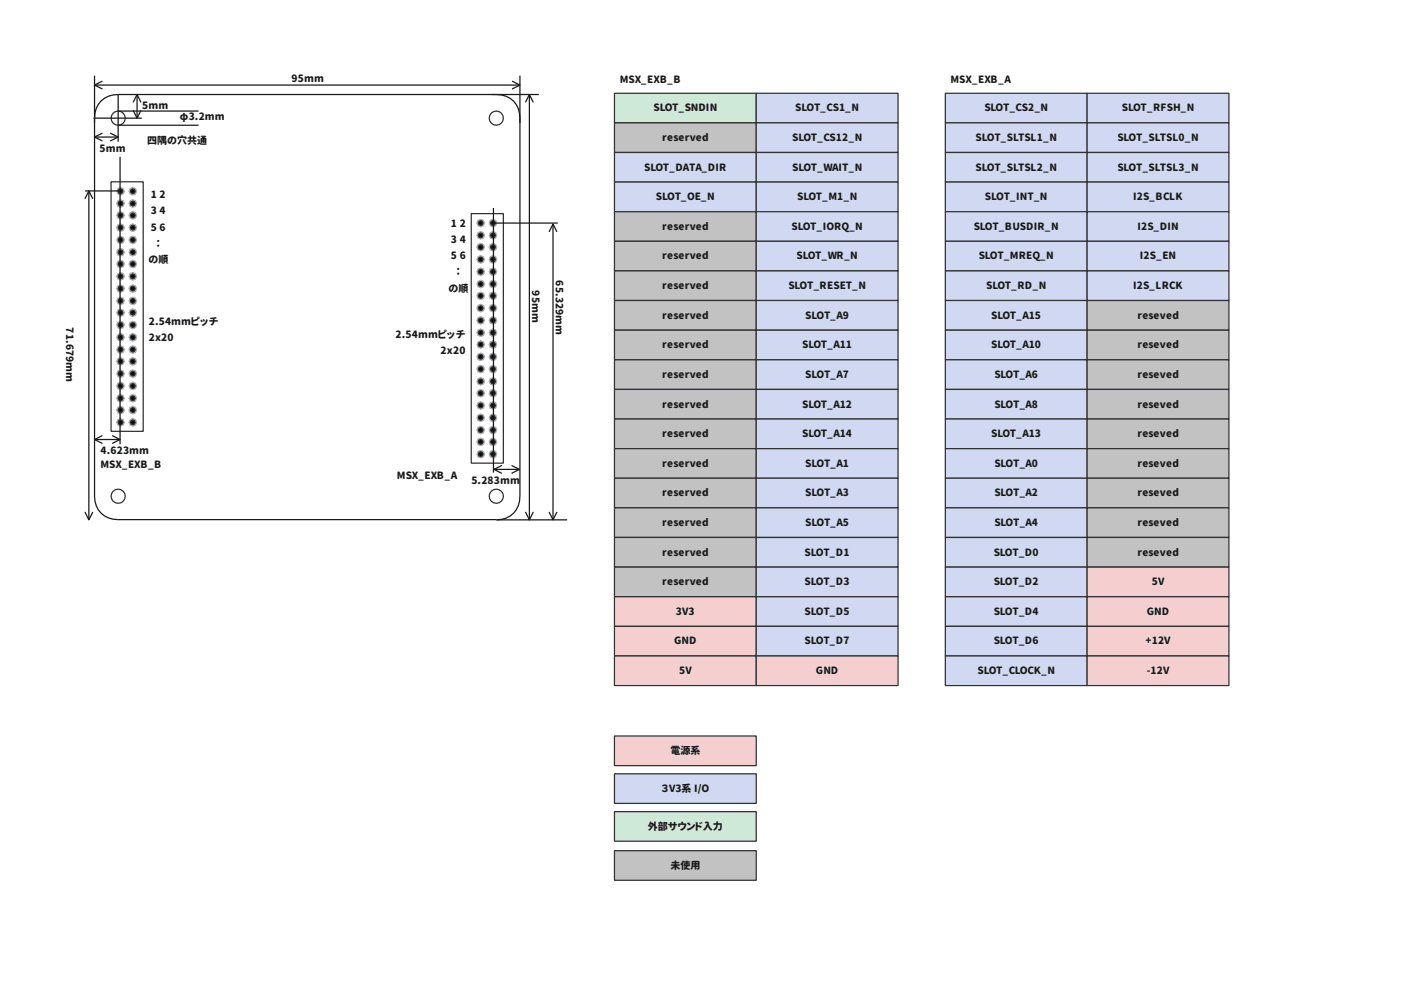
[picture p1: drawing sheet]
<svg xmlns="http://www.w3.org/2000/svg" width="297mm" height="210mm" viewBox="0 0 297 210" stroke-linecap="round" stroke-linejoin="round" font-family="sans-serif">
<g fill="none" stroke="#191919" stroke-width=".26">
<path d="M20 16v89a4.7 4.7 0 0 0 5 4.9h80M20 18h90M21.6 17.2l-1.6 .8 1.6 .8M25 20a4.7 4.7 0 0 0-5 5M105.1 20a4.7 4.7 0 0 1 4.9 5M108.4 17.2l1.6 .8-1.6 .8M110 16v89a4.7 4.7 0 0 1-5 5M19.8 25h10.2M20 29h5M21.6 28.2l-1.6 .8 1.6 .8M23.4 28.2l1.6 .8-1.6 .8M25 23.5h17"/>
<path d="M25 26.5h17M28.2 21.6l.8-1.6 .8 1.6M28.2 23.4l.8 1.6 .8-1.6M29 20v5M111.2 21.6l.8-1.6 .8 1.6M112 20v90M114 20h-89v10M105 110h15M111.2 108.4l.8 1.6 .8-1.6"/>
</g>
<g fill="none" stroke="#323232" stroke-width=".26">
<circle cx="25" cy="25" r="1.5"/>
<circle cx="105" cy="25" r="1.5"/>
<circle cx="25" cy="105" r="1.5"/>
<circle cx="105" cy="105" r="1.5"/>
</g>
<circle cx="25.5" cy="40.5" r=".8" fill="#afafaf"/>
<circle cx="25.5" cy="40.5" r=".8" fill="none" stroke="#afafaf" stroke-width=".26"/>
<circle cx="25.5" cy="40.5" r=".5" fill="#000"/>
<circle cx="25.5" cy="40.5" r=".5" fill="none" stroke="#323232" stroke-width=".26"/>
<circle cx="28.1" cy="40.5" r=".8" fill="#afafaf"/>
<circle cx="28.1" cy="40.5" r=".8" fill="none" stroke="#afafaf" stroke-width=".26"/>
<circle cx="28.1" cy="40.5" r=".5" fill="#000"/>
<circle cx="28.1" cy="40.5" r=".5" fill="none" stroke="#323232" stroke-width=".26"/>
<circle cx="25.5" cy="43.1" r=".8" fill="#afafaf"/>
<circle cx="25.5" cy="43.1" r=".8" fill="none" stroke="#afafaf" stroke-width=".26"/>
<circle cx="25.5" cy="43.1" r=".5" fill="#000"/>
<circle cx="25.5" cy="43.1" r=".5" fill="none" stroke="#323232" stroke-width=".26"/>
<circle cx="28.1" cy="43.1" r=".8" fill="#afafaf"/>
<circle cx="28.1" cy="43.1" r=".8" fill="none" stroke="#afafaf" stroke-width=".26"/>
<circle cx="28.1" cy="43.1" r=".5" fill="#000"/>
<circle cx="28.1" cy="43.1" r=".5" fill="none" stroke="#323232" stroke-width=".26"/>
<circle cx="25.5" cy="45.6" r=".8" fill="#afafaf"/>
<circle cx="25.5" cy="45.6" r=".8" fill="none" stroke="#afafaf" stroke-width=".26"/>
<circle cx="25.5" cy="45.6" r=".5" fill="#000"/>
<circle cx="25.5" cy="45.6" r=".5" fill="none" stroke="#323232" stroke-width=".26"/>
<circle cx="28.1" cy="45.6" r=".8" fill="#afafaf"/>
<circle cx="28.1" cy="45.6" r=".8" fill="none" stroke="#afafaf" stroke-width=".26"/>
<circle cx="28.1" cy="45.6" r=".5" fill="#000"/>
<circle cx="28.1" cy="45.6" r=".5" fill="none" stroke="#323232" stroke-width=".26"/>
<circle cx="25.5" cy="48.2" r=".8" fill="#afafaf"/>
<circle cx="25.5" cy="48.2" r=".8" fill="none" stroke="#afafaf" stroke-width=".26"/>
<circle cx="25.5" cy="48.2" r=".5" fill="#000"/>
<circle cx="25.5" cy="48.2" r=".5" fill="none" stroke="#323232" stroke-width=".26"/>
<circle cx="28.1" cy="48.2" r=".8" fill="#afafaf"/>
<circle cx="28.1" cy="48.2" r=".8" fill="none" stroke="#afafaf" stroke-width=".26"/>
<circle cx="28.1" cy="48.2" r=".5" fill="#000"/>
<circle cx="28.1" cy="48.2" r=".5" fill="none" stroke="#323232" stroke-width=".26"/>
<circle cx="25.5" cy="50.8" r=".8" fill="#afafaf"/>
<circle cx="25.5" cy="50.8" r=".8" fill="none" stroke="#afafaf" stroke-width=".26"/>
<circle cx="25.5" cy="50.8" r=".5" fill="#000"/>
<circle cx="25.5" cy="50.8" r=".5" fill="none" stroke="#323232" stroke-width=".26"/>
<circle cx="28.1" cy="50.8" r=".8" fill="#afafaf"/>
<circle cx="28.1" cy="50.8" r=".8" fill="none" stroke="#afafaf" stroke-width=".26"/>
<circle cx="28.1" cy="50.8" r=".5" fill="#000"/>
<circle cx="28.1" cy="50.8" r=".5" fill="none" stroke="#323232" stroke-width=".26"/>
<circle cx="25.5" cy="53.4" r=".8" fill="#afafaf"/>
<circle cx="25.5" cy="53.4" r=".8" fill="none" stroke="#afafaf" stroke-width=".26"/>
<circle cx="25.5" cy="53.4" r=".5" fill="#000"/>
<circle cx="25.5" cy="53.4" r=".5" fill="none" stroke="#323232" stroke-width=".26"/>
<circle cx="28.1" cy="53.4" r=".8" fill="#afafaf"/>
<circle cx="28.1" cy="53.4" r=".8" fill="none" stroke="#afafaf" stroke-width=".26"/>
<circle cx="28.1" cy="53.4" r=".5" fill="#000"/>
<circle cx="28.1" cy="53.4" r=".5" fill="none" stroke="#323232" stroke-width=".26"/>
<circle cx="25.5" cy="55.9" r=".8" fill="#afafaf"/>
<circle cx="25.5" cy="55.9" r=".8" fill="none" stroke="#afafaf" stroke-width=".26"/>
<circle cx="25.5" cy="55.9" r=".5" fill="#000"/>
<circle cx="25.5" cy="55.9" r=".5" fill="none" stroke="#323232" stroke-width=".26"/>
<circle cx="28.1" cy="55.9" r=".8" fill="#afafaf"/>
<circle cx="28.1" cy="55.9" r=".8" fill="none" stroke="#afafaf" stroke-width=".26"/>
<circle cx="28.1" cy="55.9" r=".5" fill="#000"/>
<circle cx="28.1" cy="55.9" r=".5" fill="none" stroke="#323232" stroke-width=".26"/>
<circle cx="25.5" cy="58.5" r=".8" fill="#afafaf"/>
<circle cx="25.5" cy="58.5" r=".8" fill="none" stroke="#afafaf" stroke-width=".26"/>
<circle cx="25.5" cy="58.5" r=".5" fill="#000"/>
<circle cx="25.5" cy="58.5" r=".5" fill="none" stroke="#323232" stroke-width=".26"/>
<circle cx="28.1" cy="58.5" r=".8" fill="#afafaf"/>
<circle cx="28.1" cy="58.5" r=".8" fill="none" stroke="#afafaf" stroke-width=".26"/>
<circle cx="28.1" cy="58.5" r=".5" fill="#000"/>
<circle cx="28.1" cy="58.5" r=".5" fill="none" stroke="#323232" stroke-width=".26"/>
<circle cx="25.5" cy="61.1" r=".8" fill="#afafaf"/>
<circle cx="25.5" cy="61.1" r=".8" fill="none" stroke="#afafaf" stroke-width=".26"/>
<circle cx="25.5" cy="61.1" r=".5" fill="#000"/>
<circle cx="25.5" cy="61.1" r=".5" fill="none" stroke="#323232" stroke-width=".26"/>
<circle cx="28.1" cy="61.1" r=".8" fill="#afafaf"/>
<circle cx="28.1" cy="61.1" r=".8" fill="none" stroke="#afafaf" stroke-width=".26"/>
<circle cx="28.1" cy="61.1" r=".5" fill="#000"/>
<circle cx="28.1" cy="61.1" r=".5" fill="none" stroke="#323232" stroke-width=".26"/>
<circle cx="25.5" cy="63.7" r=".8" fill="#afafaf"/>
<circle cx="25.5" cy="63.7" r=".8" fill="none" stroke="#afafaf" stroke-width=".26"/>
<circle cx="25.5" cy="63.7" r=".5" fill="#000"/>
<circle cx="25.5" cy="63.7" r=".5" fill="none" stroke="#323232" stroke-width=".26"/>
<circle cx="28.1" cy="63.7" r=".8" fill="#afafaf"/>
<circle cx="28.1" cy="63.7" r=".8" fill="none" stroke="#afafaf" stroke-width=".26"/>
<circle cx="28.1" cy="63.7" r=".5" fill="#000"/>
<circle cx="28.1" cy="63.7" r=".5" fill="none" stroke="#323232" stroke-width=".26"/>
<circle cx="25.5" cy="66.2" r=".8" fill="#afafaf"/>
<circle cx="25.5" cy="66.2" r=".8" fill="none" stroke="#afafaf" stroke-width=".26"/>
<circle cx="25.5" cy="66.2" r=".5" fill="#000"/>
<circle cx="25.5" cy="66.2" r=".5" fill="none" stroke="#323232" stroke-width=".26"/>
<circle cx="28.1" cy="66.2" r=".8" fill="#afafaf"/>
<circle cx="28.1" cy="66.2" r=".8" fill="none" stroke="#afafaf" stroke-width=".26"/>
<circle cx="28.1" cy="66.2" r=".5" fill="#000"/>
<circle cx="28.1" cy="66.2" r=".5" fill="none" stroke="#323232" stroke-width=".26"/>
<circle cx="25.5" cy="68.8" r=".8" fill="#afafaf"/>
<circle cx="25.5" cy="68.8" r=".8" fill="none" stroke="#afafaf" stroke-width=".26"/>
<circle cx="25.5" cy="68.8" r=".5" fill="#000"/>
<circle cx="25.5" cy="68.8" r=".5" fill="none" stroke="#323232" stroke-width=".26"/>
<circle cx="28.1" cy="68.8" r=".8" fill="#afafaf"/>
<circle cx="28.1" cy="68.8" r=".8" fill="none" stroke="#afafaf" stroke-width=".26"/>
<circle cx="28.1" cy="68.8" r=".5" fill="#000"/>
<circle cx="28.1" cy="68.8" r=".5" fill="none" stroke="#323232" stroke-width=".26"/>
<circle cx="25.5" cy="71.4" r=".8" fill="#afafaf"/>
<circle cx="25.5" cy="71.4" r=".8" fill="none" stroke="#afafaf" stroke-width=".26"/>
<circle cx="25.5" cy="71.4" r=".5" fill="#000"/>
<circle cx="25.5" cy="71.4" r=".5" fill="none" stroke="#323232" stroke-width=".26"/>
<circle cx="28.1" cy="71.4" r=".8" fill="#afafaf"/>
<circle cx="28.1" cy="71.4" r=".8" fill="none" stroke="#afafaf" stroke-width=".26"/>
<circle cx="28.1" cy="71.4" r=".5" fill="#000"/>
<circle cx="28.1" cy="71.4" r=".5" fill="none" stroke="#323232" stroke-width=".26"/>
<circle cx="25.5" cy="74" r=".8" fill="#afafaf"/>
<circle cx="25.5" cy="74" r=".8" fill="none" stroke="#afafaf" stroke-width=".26"/>
<circle cx="25.5" cy="74" r=".5" fill="#000"/>
<circle cx="25.5" cy="74" r=".5" fill="none" stroke="#323232" stroke-width=".26"/>
<circle cx="28.1" cy="74" r=".8" fill="#afafaf"/>
<circle cx="28.1" cy="74" r=".8" fill="none" stroke="#afafaf" stroke-width=".26"/>
<circle cx="28.1" cy="74" r=".5" fill="#000"/>
<circle cx="28.1" cy="74" r=".5" fill="none" stroke="#323232" stroke-width=".26"/>
<circle cx="25.5" cy="76.5" r=".8" fill="#afafaf"/>
<circle cx="25.5" cy="76.5" r=".8" fill="none" stroke="#afafaf" stroke-width=".26"/>
<circle cx="25.5" cy="76.5" r=".5" fill="#000"/>
<circle cx="25.5" cy="76.5" r=".5" fill="none" stroke="#323232" stroke-width=".26"/>
<circle cx="28.1" cy="76.5" r=".8" fill="#afafaf"/>
<circle cx="28.1" cy="76.5" r=".8" fill="none" stroke="#afafaf" stroke-width=".26"/>
<circle cx="28.1" cy="76.5" r=".5" fill="#000"/>
<circle cx="28.1" cy="76.5" r=".5" fill="none" stroke="#323232" stroke-width=".26"/>
<circle cx="25.5" cy="79.1" r=".8" fill="#afafaf"/>
<circle cx="25.5" cy="79.1" r=".8" fill="none" stroke="#afafaf" stroke-width=".26"/>
<circle cx="25.5" cy="79.1" r=".5" fill="#000"/>
<circle cx="25.5" cy="79.1" r=".5" fill="none" stroke="#323232" stroke-width=".26"/>
<circle cx="28.1" cy="79.1" r=".8" fill="#afafaf"/>
<circle cx="28.1" cy="79.1" r=".8" fill="none" stroke="#afafaf" stroke-width=".26"/>
<circle cx="28.1" cy="79.1" r=".5" fill="#000"/>
<circle cx="28.1" cy="79.1" r=".5" fill="none" stroke="#323232" stroke-width=".26"/>
<circle cx="25.5" cy="81.7" r=".8" fill="#afafaf"/>
<circle cx="25.5" cy="81.7" r=".8" fill="none" stroke="#afafaf" stroke-width=".26"/>
<circle cx="25.5" cy="81.7" r=".5" fill="#000"/>
<circle cx="25.5" cy="81.7" r=".5" fill="none" stroke="#323232" stroke-width=".26"/>
<circle cx="28.1" cy="81.7" r=".8" fill="#afafaf"/>
<circle cx="28.1" cy="81.7" r=".8" fill="none" stroke="#afafaf" stroke-width=".26"/>
<circle cx="28.1" cy="81.7" r=".5" fill="#000"/>
<circle cx="28.1" cy="81.7" r=".5" fill="none" stroke="#323232" stroke-width=".26"/>
<circle cx="25.5" cy="84.3" r=".8" fill="#afafaf"/>
<circle cx="25.5" cy="84.3" r=".8" fill="none" stroke="#afafaf" stroke-width=".26"/>
<circle cx="25.5" cy="84.3" r=".5" fill="#000"/>
<circle cx="25.5" cy="84.3" r=".5" fill="none" stroke="#323232" stroke-width=".26"/>
<circle cx="28.1" cy="84.3" r=".8" fill="#afafaf"/>
<circle cx="28.1" cy="84.3" r=".8" fill="none" stroke="#afafaf" stroke-width=".26"/>
<circle cx="28.1" cy="84.3" r=".5" fill="#000"/>
<circle cx="28.1" cy="84.3" r=".5" fill="none" stroke="#323232" stroke-width=".26"/>
<circle cx="25.5" cy="86.8" r=".8" fill="#afafaf"/>
<circle cx="25.5" cy="86.8" r=".8" fill="none" stroke="#afafaf" stroke-width=".26"/>
<circle cx="25.5" cy="86.8" r=".5" fill="#000"/>
<circle cx="25.5" cy="86.8" r=".5" fill="none" stroke="#323232" stroke-width=".26"/>
<circle cx="28.1" cy="86.8" r=".8" fill="#afafaf"/>
<circle cx="28.1" cy="86.8" r=".8" fill="none" stroke="#afafaf" stroke-width=".26"/>
<circle cx="28.1" cy="86.8" r=".5" fill="#000"/>
<circle cx="28.1" cy="86.8" r=".5" fill="none" stroke="#323232" stroke-width=".26"/>
<circle cx="25.5" cy="89.4" r=".8" fill="#afafaf"/>
<circle cx="25.5" cy="89.4" r=".8" fill="none" stroke="#afafaf" stroke-width=".26"/>
<circle cx="25.5" cy="89.4" r=".5" fill="#000"/>
<circle cx="25.5" cy="89.4" r=".5" fill="none" stroke="#323232" stroke-width=".26"/>
<circle cx="28.1" cy="89.4" r=".8" fill="#afafaf"/>
<circle cx="28.1" cy="89.4" r=".8" fill="none" stroke="#afafaf" stroke-width=".26"/>
<circle cx="28.1" cy="89.4" r=".5" fill="#000"/>
<g fill="none" stroke="#323232" stroke-width=".26">
<path d="M23.5 38.5h6.8v52.8h-6.8z"/>
<circle cx="28.1" cy="89.4" r=".5"/>
</g>
<circle cx="101.7" cy="47.2" r=".8" fill="#afafaf"/>
<circle cx="101.7" cy="47.2" r=".8" fill="none" stroke="#afafaf" stroke-width=".26"/>
<circle cx="101.7" cy="47.2" r=".5" fill="#000"/>
<circle cx="101.7" cy="47.2" r=".5" fill="none" stroke="#323232" stroke-width=".26"/>
<circle cx="104.3" cy="47.2" r=".8" fill="#afafaf"/>
<circle cx="104.3" cy="47.2" r=".8" fill="none" stroke="#afafaf" stroke-width=".26"/>
<circle cx="104.3" cy="47.2" r=".5" fill="#000"/>
<circle cx="104.3" cy="47.2" r=".5" fill="none" stroke="#323232" stroke-width=".26"/>
<circle cx="101.7" cy="49.8" r=".8" fill="#afafaf"/>
<circle cx="101.7" cy="49.8" r=".8" fill="none" stroke="#afafaf" stroke-width=".26"/>
<circle cx="101.7" cy="49.8" r=".5" fill="#000"/>
<circle cx="101.7" cy="49.8" r=".5" fill="none" stroke="#323232" stroke-width=".26"/>
<circle cx="104.3" cy="49.8" r=".8" fill="#afafaf"/>
<circle cx="104.3" cy="49.8" r=".8" fill="none" stroke="#afafaf" stroke-width=".26"/>
<circle cx="104.3" cy="49.8" r=".5" fill="#000"/>
<circle cx="104.3" cy="49.8" r=".5" fill="none" stroke="#323232" stroke-width=".26"/>
<circle cx="101.7" cy="52.3" r=".8" fill="#afafaf"/>
<circle cx="101.7" cy="52.3" r=".8" fill="none" stroke="#afafaf" stroke-width=".26"/>
<circle cx="101.7" cy="52.3" r=".5" fill="#000"/>
<circle cx="101.7" cy="52.3" r=".5" fill="none" stroke="#323232" stroke-width=".26"/>
<circle cx="104.3" cy="52.3" r=".8" fill="#afafaf"/>
<circle cx="104.3" cy="52.3" r=".8" fill="none" stroke="#afafaf" stroke-width=".26"/>
<circle cx="104.3" cy="52.3" r=".5" fill="#000"/>
<circle cx="104.3" cy="52.3" r=".5" fill="none" stroke="#323232" stroke-width=".26"/>
<circle cx="101.7" cy="54.9" r=".8" fill="#afafaf"/>
<circle cx="101.7" cy="54.9" r=".8" fill="none" stroke="#afafaf" stroke-width=".26"/>
<circle cx="101.7" cy="54.9" r=".5" fill="#000"/>
<circle cx="101.7" cy="54.9" r=".5" fill="none" stroke="#323232" stroke-width=".26"/>
<circle cx="104.3" cy="54.9" r=".8" fill="#afafaf"/>
<circle cx="104.3" cy="54.9" r=".8" fill="none" stroke="#afafaf" stroke-width=".26"/>
<circle cx="104.3" cy="54.9" r=".5" fill="#000"/>
<circle cx="104.3" cy="54.9" r=".5" fill="none" stroke="#323232" stroke-width=".26"/>
<circle cx="101.7" cy="57.5" r=".8" fill="#afafaf"/>
<circle cx="101.7" cy="57.5" r=".8" fill="none" stroke="#afafaf" stroke-width=".26"/>
<circle cx="101.7" cy="57.5" r=".5" fill="#000"/>
<circle cx="101.7" cy="57.5" r=".5" fill="none" stroke="#323232" stroke-width=".26"/>
<circle cx="104.3" cy="57.5" r=".8" fill="#afafaf"/>
<circle cx="104.3" cy="57.5" r=".8" fill="none" stroke="#afafaf" stroke-width=".26"/>
<circle cx="104.3" cy="57.5" r=".5" fill="#000"/>
<circle cx="104.3" cy="57.5" r=".5" fill="none" stroke="#323232" stroke-width=".26"/>
<circle cx="101.7" cy="60.1" r=".8" fill="#afafaf"/>
<circle cx="101.7" cy="60.1" r=".8" fill="none" stroke="#afafaf" stroke-width=".26"/>
<circle cx="101.7" cy="60.1" r=".5" fill="#000"/>
<circle cx="101.7" cy="60.1" r=".5" fill="none" stroke="#323232" stroke-width=".26"/>
<circle cx="104.3" cy="60.1" r=".8" fill="#afafaf"/>
<circle cx="104.3" cy="60.1" r=".8" fill="none" stroke="#afafaf" stroke-width=".26"/>
<circle cx="104.3" cy="60.1" r=".5" fill="#000"/>
<circle cx="104.3" cy="60.1" r=".5" fill="none" stroke="#323232" stroke-width=".26"/>
<circle cx="101.7" cy="62.6" r=".8" fill="#afafaf"/>
<circle cx="101.7" cy="62.6" r=".8" fill="none" stroke="#afafaf" stroke-width=".26"/>
<circle cx="101.7" cy="62.6" r=".5" fill="#000"/>
<circle cx="101.7" cy="62.6" r=".5" fill="none" stroke="#323232" stroke-width=".26"/>
<circle cx="104.3" cy="62.6" r=".8" fill="#afafaf"/>
<circle cx="104.3" cy="62.6" r=".8" fill="none" stroke="#afafaf" stroke-width=".26"/>
<circle cx="104.3" cy="62.6" r=".5" fill="#000"/>
<circle cx="104.3" cy="62.6" r=".5" fill="none" stroke="#323232" stroke-width=".26"/>
<circle cx="101.7" cy="65.2" r=".8" fill="#afafaf"/>
<circle cx="101.7" cy="65.2" r=".8" fill="none" stroke="#afafaf" stroke-width=".26"/>
<circle cx="101.7" cy="65.2" r=".5" fill="#000"/>
<circle cx="101.7" cy="65.2" r=".5" fill="none" stroke="#323232" stroke-width=".26"/>
<circle cx="104.3" cy="65.2" r=".8" fill="#afafaf"/>
<circle cx="104.3" cy="65.2" r=".8" fill="none" stroke="#afafaf" stroke-width=".26"/>
<circle cx="104.3" cy="65.2" r=".5" fill="#000"/>
<circle cx="104.3" cy="65.2" r=".5" fill="none" stroke="#323232" stroke-width=".26"/>
<circle cx="101.7" cy="67.8" r=".8" fill="#afafaf"/>
<circle cx="101.7" cy="67.8" r=".8" fill="none" stroke="#afafaf" stroke-width=".26"/>
<circle cx="101.7" cy="67.8" r=".5" fill="#000"/>
<circle cx="101.7" cy="67.8" r=".5" fill="none" stroke="#323232" stroke-width=".26"/>
<circle cx="104.3" cy="67.8" r=".8" fill="#afafaf"/>
<circle cx="104.3" cy="67.8" r=".8" fill="none" stroke="#afafaf" stroke-width=".26"/>
<circle cx="104.3" cy="67.8" r=".5" fill="#000"/>
<circle cx="104.3" cy="67.8" r=".5" fill="none" stroke="#323232" stroke-width=".26"/>
<circle cx="101.7" cy="70.4" r=".8" fill="#afafaf"/>
<circle cx="101.7" cy="70.4" r=".8" fill="none" stroke="#afafaf" stroke-width=".26"/>
<circle cx="101.7" cy="70.4" r=".5" fill="#000"/>
<circle cx="101.7" cy="70.4" r=".5" fill="none" stroke="#323232" stroke-width=".26"/>
<circle cx="104.3" cy="70.4" r=".8" fill="#afafaf"/>
<circle cx="104.3" cy="70.4" r=".8" fill="none" stroke="#afafaf" stroke-width=".26"/>
<circle cx="104.3" cy="70.4" r=".5" fill="#000"/>
<circle cx="104.3" cy="70.4" r=".5" fill="none" stroke="#323232" stroke-width=".26"/>
<circle cx="101.7" cy="72.9" r=".8" fill="#afafaf"/>
<circle cx="101.7" cy="72.9" r=".8" fill="none" stroke="#afafaf" stroke-width=".26"/>
<circle cx="101.7" cy="72.9" r=".5" fill="#000"/>
<circle cx="101.7" cy="72.9" r=".5" fill="none" stroke="#323232" stroke-width=".26"/>
<circle cx="104.3" cy="72.9" r=".8" fill="#afafaf"/>
<circle cx="104.3" cy="72.9" r=".8" fill="none" stroke="#afafaf" stroke-width=".26"/>
<circle cx="104.3" cy="72.9" r=".5" fill="#000"/>
<circle cx="104.3" cy="72.9" r=".5" fill="none" stroke="#323232" stroke-width=".26"/>
<circle cx="101.7" cy="75.5" r=".8" fill="#afafaf"/>
<circle cx="101.7" cy="75.5" r=".8" fill="none" stroke="#afafaf" stroke-width=".26"/>
<circle cx="101.7" cy="75.5" r=".5" fill="#000"/>
<circle cx="101.7" cy="75.5" r=".5" fill="none" stroke="#323232" stroke-width=".26"/>
<circle cx="104.3" cy="75.5" r=".8" fill="#afafaf"/>
<circle cx="104.3" cy="75.5" r=".8" fill="none" stroke="#afafaf" stroke-width=".26"/>
<circle cx="104.3" cy="75.5" r=".5" fill="#000"/>
<circle cx="104.3" cy="75.5" r=".5" fill="none" stroke="#323232" stroke-width=".26"/>
<circle cx="101.7" cy="78.1" r=".8" fill="#afafaf"/>
<circle cx="101.7" cy="78.1" r=".8" fill="none" stroke="#afafaf" stroke-width=".26"/>
<circle cx="101.7" cy="78.1" r=".5" fill="#000"/>
<circle cx="101.7" cy="78.1" r=".5" fill="none" stroke="#323232" stroke-width=".26"/>
<circle cx="104.3" cy="78.1" r=".8" fill="#afafaf"/>
<circle cx="104.3" cy="78.1" r=".8" fill="none" stroke="#afafaf" stroke-width=".26"/>
<circle cx="104.3" cy="78.1" r=".5" fill="#000"/>
<circle cx="104.3" cy="78.1" r=".5" fill="none" stroke="#323232" stroke-width=".26"/>
<circle cx="101.7" cy="80.7" r=".8" fill="#afafaf"/>
<circle cx="101.7" cy="80.7" r=".8" fill="none" stroke="#afafaf" stroke-width=".26"/>
<circle cx="101.7" cy="80.7" r=".5" fill="#000"/>
<circle cx="101.7" cy="80.7" r=".5" fill="none" stroke="#323232" stroke-width=".26"/>
<circle cx="104.3" cy="80.7" r=".8" fill="#afafaf"/>
<circle cx="104.3" cy="80.7" r=".8" fill="none" stroke="#afafaf" stroke-width=".26"/>
<circle cx="104.3" cy="80.7" r=".5" fill="#000"/>
<circle cx="104.3" cy="80.7" r=".5" fill="none" stroke="#323232" stroke-width=".26"/>
<circle cx="101.7" cy="83.2" r=".8" fill="#afafaf"/>
<circle cx="101.7" cy="83.2" r=".8" fill="none" stroke="#afafaf" stroke-width=".26"/>
<circle cx="101.7" cy="83.2" r=".5" fill="#000"/>
<circle cx="101.7" cy="83.2" r=".5" fill="none" stroke="#323232" stroke-width=".26"/>
<circle cx="104.3" cy="83.2" r=".8" fill="#afafaf"/>
<circle cx="104.3" cy="83.2" r=".8" fill="none" stroke="#afafaf" stroke-width=".26"/>
<circle cx="104.3" cy="83.2" r=".5" fill="#000"/>
<circle cx="104.3" cy="83.2" r=".5" fill="none" stroke="#323232" stroke-width=".26"/>
<circle cx="101.7" cy="85.8" r=".8" fill="#afafaf"/>
<circle cx="101.7" cy="85.8" r=".8" fill="none" stroke="#afafaf" stroke-width=".26"/>
<circle cx="101.7" cy="85.8" r=".5" fill="#000"/>
<circle cx="101.7" cy="85.8" r=".5" fill="none" stroke="#323232" stroke-width=".26"/>
<circle cx="104.3" cy="85.8" r=".8" fill="#afafaf"/>
<circle cx="104.3" cy="85.8" r=".8" fill="none" stroke="#afafaf" stroke-width=".26"/>
<circle cx="104.3" cy="85.8" r=".5" fill="#000"/>
<circle cx="104.3" cy="85.8" r=".5" fill="none" stroke="#323232" stroke-width=".26"/>
<circle cx="101.7" cy="88.4" r=".8" fill="#afafaf"/>
<circle cx="101.7" cy="88.4" r=".8" fill="none" stroke="#afafaf" stroke-width=".26"/>
<circle cx="101.7" cy="88.4" r=".5" fill="#000"/>
<circle cx="101.7" cy="88.4" r=".5" fill="none" stroke="#323232" stroke-width=".26"/>
<circle cx="104.3" cy="88.4" r=".8" fill="#afafaf"/>
<circle cx="104.3" cy="88.4" r=".8" fill="none" stroke="#afafaf" stroke-width=".26"/>
<circle cx="104.3" cy="88.4" r=".5" fill="#000"/>
<circle cx="104.3" cy="88.4" r=".5" fill="none" stroke="#323232" stroke-width=".26"/>
<circle cx="101.7" cy="91" r=".8" fill="#afafaf"/>
<circle cx="101.7" cy="91" r=".8" fill="none" stroke="#afafaf" stroke-width=".26"/>
<circle cx="101.7" cy="91" r=".5" fill="#000"/>
<circle cx="101.7" cy="91" r=".5" fill="none" stroke="#323232" stroke-width=".26"/>
<circle cx="104.3" cy="91" r=".8" fill="#afafaf"/>
<circle cx="104.3" cy="91" r=".8" fill="none" stroke="#afafaf" stroke-width=".26"/>
<circle cx="104.3" cy="91" r=".5" fill="#000"/>
<circle cx="104.3" cy="91" r=".5" fill="none" stroke="#323232" stroke-width=".26"/>
<circle cx="101.7" cy="93.5" r=".8" fill="#afafaf"/>
<circle cx="101.7" cy="93.5" r=".8" fill="none" stroke="#afafaf" stroke-width=".26"/>
<circle cx="101.7" cy="93.5" r=".5" fill="#000"/>
<circle cx="101.7" cy="93.5" r=".5" fill="none" stroke="#323232" stroke-width=".26"/>
<circle cx="104.3" cy="93.5" r=".8" fill="#afafaf"/>
<circle cx="104.3" cy="93.5" r=".8" fill="none" stroke="#afafaf" stroke-width=".26"/>
<circle cx="104.3" cy="93.5" r=".5" fill="#000"/>
<circle cx="104.3" cy="93.5" r=".5" fill="none" stroke="#323232" stroke-width=".26"/>
<circle cx="101.7" cy="96.1" r=".8" fill="#afafaf"/>
<circle cx="101.7" cy="96.1" r=".8" fill="none" stroke="#afafaf" stroke-width=".26"/>
<circle cx="101.7" cy="96.1" r=".5" fill="#000"/>
<circle cx="101.7" cy="96.1" r=".5" fill="none" stroke="#323232" stroke-width=".26"/>
<circle cx="104.3" cy="96.1" r=".8" fill="#afafaf"/>
<circle cx="104.3" cy="96.1" r=".8" fill="none" stroke="#afafaf" stroke-width=".26"/>
<circle cx="104.3" cy="96.1" r=".5" fill="#000"/>
<g fill="none" stroke="#323232" stroke-width=".26">
<path d="M99.7 45.2h6.8v52.8h-6.8z"/>
<circle cx="104.3" cy="96.1" r=".5"/>
</g>
<g fill="none" stroke="#191919" stroke-width=".26">
<path d="M25.4 33.2v60.8M18 40.4h7.4M18 42l.8-1.6 .8 1.6M18.8 40.4v69.6M104.2 47.2h13.8M104.4 44v56M116.2 49l.8-1.6 .8 1.6M117 47.4v62.6M20 93h5.4M21.6 92.2l-1.6 .8 1.6 .8M23.8 92.2l1.6 .8-1.6 .8M104.5 99.3h5.4"/>
<path d="M106.1 98.5l-1.6 .8 1.6 .8M108.3 98.5l1.6 .8-1.6 .8M18 108.4l.8 1.6 .8-1.6M116.2 108.4l.8 1.6 .8-1.6"/>
</g>
<path d="M130 19.7h30v6.3h-30z" fill="#cfe9d8"/>
<path d="M130 19.7h30v6.3h-30z" fill="none" stroke="#323232" stroke-width=".26"/>
<path d="M130 26h30v6.3h-30z" fill="#c2c2c2"/>
<path d="M130 26h30v6.3h-30z" fill="none" stroke="#323232" stroke-width=".26"/>
<path d="M130 32.3h30v6.2h-30z" fill="#d0d9f1"/>
<path d="M130 32.3h30v6.2h-30z" fill="none" stroke="#323232" stroke-width=".26"/>
<path d="M130 38.5h30v6.3h-30z" fill="#d0d9f1"/>
<path d="M130 38.5h30v6.3h-30z" fill="none" stroke="#323232" stroke-width=".26"/>
<path d="M130 44.8h30v6.3h-30z" fill="#c2c2c2"/>
<path d="M130 44.8h30v6.3h-30z" fill="none" stroke="#323232" stroke-width=".26"/>
<path d="M130 51.1h30v6.2h-30z" fill="#c2c2c2"/>
<path d="M130 51.1h30v6.2h-30z" fill="none" stroke="#323232" stroke-width=".26"/>
<path d="M130 57.3h30v6.3h-30z" fill="#c2c2c2"/>
<path d="M130 57.3h30v6.3h-30z" fill="none" stroke="#323232" stroke-width=".26"/>
<path d="M130 63.6h30v6.3h-30z" fill="#c2c2c2"/>
<path d="M130 63.6h30v6.3h-30z" fill="none" stroke="#323232" stroke-width=".26"/>
<path d="M130 69.9h30v6.2h-30z" fill="#c2c2c2"/>
<path d="M130 69.9h30v6.2h-30z" fill="none" stroke="#323232" stroke-width=".26"/>
<path d="M130 76.1h30v6.3h-30z" fill="#c2c2c2"/>
<path d="M130 76.1h30v6.3h-30z" fill="none" stroke="#323232" stroke-width=".26"/>
<path d="M130 82.4h30v6.3h-30z" fill="#c2c2c2"/>
<path d="M130 82.4h30v6.3h-30z" fill="none" stroke="#323232" stroke-width=".26"/>
<path d="M130 88.7h30v6.2h-30z" fill="#c2c2c2"/>
<path d="M130 88.7h30v6.2h-30z" fill="none" stroke="#323232" stroke-width=".26"/>
<path d="M130 94.9h30v6.3h-30z" fill="#c2c2c2"/>
<path d="M130 94.9h30v6.3h-30z" fill="none" stroke="#323232" stroke-width=".26"/>
<path d="M130 101.2h30v6.3h-30z" fill="#c2c2c2"/>
<path d="M130 101.2h30v6.3h-30z" fill="none" stroke="#323232" stroke-width=".26"/>
<path d="M130 107.5h30v6.2h-30z" fill="#c2c2c2"/>
<path d="M130 107.5h30v6.2h-30z" fill="none" stroke="#323232" stroke-width=".26"/>
<path d="M130 113.7h30v6.3h-30z" fill="#c2c2c2"/>
<path d="M130 113.7h30v6.3h-30z" fill="none" stroke="#323232" stroke-width=".26"/>
<path d="M130 120h30v6.3h-30z" fill="#c2c2c2"/>
<path d="M130 120h30v6.3h-30z" fill="none" stroke="#323232" stroke-width=".26"/>
<path d="M130 126.3h30v6.2h-30z" fill="#f5cfcf"/>
<path d="M130 126.3h30v6.2h-30z" fill="none" stroke="#323232" stroke-width=".26"/>
<path d="M130 132.5h30v6.3h-30z" fill="#f5cfcf"/>
<path d="M130 132.5h30v6.3h-30z" fill="none" stroke="#323232" stroke-width=".26"/>
<path d="M130 138.8h30v6.3h-30z" fill="#f5cfcf"/>
<path d="M130 138.8h30v6.3h-30z" fill="none" stroke="#323232" stroke-width=".26"/>
<path d="M160 19.7h30v6.3h-30z" fill="#d0d9f1"/>
<path d="M160 19.7h30v6.3h-30z" fill="none" stroke="#323232" stroke-width=".26"/>
<path d="M160 26h30v6.3h-30z" fill="#d0d9f1"/>
<path d="M160 26h30v6.3h-30z" fill="none" stroke="#323232" stroke-width=".26"/>
<path d="M160 32.3h30v6.2h-30z" fill="#d0d9f1"/>
<path d="M160 32.3h30v6.2h-30z" fill="none" stroke="#323232" stroke-width=".26"/>
<path d="M160 38.5h30v6.3h-30z" fill="#d0d9f1"/>
<path d="M160 38.5h30v6.3h-30z" fill="none" stroke="#323232" stroke-width=".26"/>
<path d="M160 44.8h30v6.3h-30z" fill="#d0d9f1"/>
<path d="M160 44.8h30v6.3h-30z" fill="none" stroke="#323232" stroke-width=".26"/>
<path d="M160 51.1h30v6.2h-30z" fill="#d0d9f1"/>
<path d="M160 51.1h30v6.2h-30z" fill="none" stroke="#323232" stroke-width=".26"/>
<path d="M160 57.3h30v6.3h-30z" fill="#d0d9f1"/>
<path d="M160 57.3h30v6.3h-30z" fill="none" stroke="#323232" stroke-width=".26"/>
<path d="M160 63.6h30v6.3h-30z" fill="#d0d9f1"/>
<path d="M160 63.6h30v6.3h-30z" fill="none" stroke="#323232" stroke-width=".26"/>
<path d="M160 69.9h30v6.2h-30z" fill="#d0d9f1"/>
<path d="M160 69.9h30v6.2h-30z" fill="none" stroke="#323232" stroke-width=".26"/>
<path d="M160 76.1h30v6.3h-30z" fill="#d0d9f1"/>
<path d="M160 76.1h30v6.3h-30z" fill="none" stroke="#323232" stroke-width=".26"/>
<path d="M160 82.4h30v6.3h-30z" fill="#d0d9f1"/>
<path d="M160 82.4h30v6.3h-30z" fill="none" stroke="#323232" stroke-width=".26"/>
<path d="M160 88.7h30v6.2h-30z" fill="#d0d9f1"/>
<path d="M160 88.7h30v6.2h-30z" fill="none" stroke="#323232" stroke-width=".26"/>
<path d="M160 94.9h30v6.3h-30z" fill="#d0d9f1"/>
<path d="M160 94.9h30v6.3h-30z" fill="none" stroke="#323232" stroke-width=".26"/>
<path d="M160 101.2h30v6.3h-30z" fill="#d0d9f1"/>
<path d="M160 101.2h30v6.3h-30z" fill="none" stroke="#323232" stroke-width=".26"/>
<path d="M160 107.5h30v6.2h-30z" fill="#d0d9f1"/>
<path d="M160 107.5h30v6.2h-30z" fill="none" stroke="#323232" stroke-width=".26"/>
<path d="M160 113.7h30v6.3h-30z" fill="#d0d9f1"/>
<path d="M160 113.7h30v6.3h-30z" fill="none" stroke="#323232" stroke-width=".26"/>
<path d="M160 120h30v6.3h-30z" fill="#d0d9f1"/>
<path d="M160 120h30v6.3h-30z" fill="none" stroke="#323232" stroke-width=".26"/>
<path d="M160 126.3h30v6.2h-30z" fill="#d0d9f1"/>
<path d="M160 126.3h30v6.2h-30z" fill="none" stroke="#323232" stroke-width=".26"/>
<path d="M160 132.5h30v6.3h-30z" fill="#d0d9f1"/>
<path d="M160 132.5h30v6.3h-30z" fill="none" stroke="#323232" stroke-width=".26"/>
<path d="M160 138.8h30v6.3h-30z" fill="#f5cfcf"/>
<path d="M160 138.8h30v6.3h-30z" fill="none" stroke="#323232" stroke-width=".26"/>
<path d="M200 19.7h30v6.3h-30z" fill="#d0d9f1"/>
<path d="M200 19.7h30v6.3h-30z" fill="none" stroke="#323232" stroke-width=".26"/>
<path d="M200 26h30v6.3h-30z" fill="#d0d9f1"/>
<path d="M200 26h30v6.3h-30z" fill="none" stroke="#323232" stroke-width=".26"/>
<path d="M200 32.3h30v6.2h-30z" fill="#d0d9f1"/>
<path d="M200 32.3h30v6.2h-30z" fill="none" stroke="#323232" stroke-width=".26"/>
<path d="M200 38.5h30v6.3h-30z" fill="#d0d9f1"/>
<path d="M200 38.5h30v6.3h-30z" fill="none" stroke="#323232" stroke-width=".26"/>
<path d="M200 44.8h30v6.3h-30z" fill="#d0d9f1"/>
<path d="M200 44.8h30v6.3h-30z" fill="none" stroke="#323232" stroke-width=".26"/>
<path d="M200 51.1h30v6.2h-30z" fill="#d0d9f1"/>
<path d="M200 51.1h30v6.2h-30z" fill="none" stroke="#323232" stroke-width=".26"/>
<path d="M200 57.3h30v6.3h-30z" fill="#d0d9f1"/>
<path d="M200 57.3h30v6.3h-30z" fill="none" stroke="#323232" stroke-width=".26"/>
<path d="M200 63.6h30v6.3h-30z" fill="#d0d9f1"/>
<path d="M200 63.6h30v6.3h-30z" fill="none" stroke="#323232" stroke-width=".26"/>
<path d="M200 69.9h30v6.2h-30z" fill="#d0d9f1"/>
<path d="M200 69.9h30v6.2h-30z" fill="none" stroke="#323232" stroke-width=".26"/>
<path d="M200 76.1h30v6.3h-30z" fill="#d0d9f1"/>
<path d="M200 76.1h30v6.3h-30z" fill="none" stroke="#323232" stroke-width=".26"/>
<path d="M200 82.4h30v6.3h-30z" fill="#d0d9f1"/>
<path d="M200 82.4h30v6.3h-30z" fill="none" stroke="#323232" stroke-width=".26"/>
<path d="M200 88.7h30v6.2h-30z" fill="#d0d9f1"/>
<path d="M200 88.7h30v6.2h-30z" fill="none" stroke="#323232" stroke-width=".26"/>
<path d="M200 94.9h30v6.3h-30z" fill="#d0d9f1"/>
<path d="M200 94.9h30v6.3h-30z" fill="none" stroke="#323232" stroke-width=".26"/>
<path d="M200 101.2h30v6.3h-30z" fill="#d0d9f1"/>
<path d="M200 101.2h30v6.3h-30z" fill="none" stroke="#323232" stroke-width=".26"/>
<path d="M200 107.5h30v6.2h-30z" fill="#d0d9f1"/>
<path d="M200 107.5h30v6.2h-30z" fill="none" stroke="#323232" stroke-width=".26"/>
<path d="M200 113.7h30v6.3h-30z" fill="#d0d9f1"/>
<path d="M200 113.7h30v6.3h-30z" fill="none" stroke="#323232" stroke-width=".26"/>
<path d="M200 120h30v6.3h-30z" fill="#d0d9f1"/>
<path d="M200 120h30v6.3h-30z" fill="none" stroke="#323232" stroke-width=".26"/>
<path d="M200 126.3h30v6.2h-30z" fill="#d0d9f1"/>
<path d="M200 126.3h30v6.2h-30z" fill="none" stroke="#323232" stroke-width=".26"/>
<path d="M200 132.5h30v6.3h-30z" fill="#d0d9f1"/>
<path d="M200 132.5h30v6.3h-30z" fill="none" stroke="#323232" stroke-width=".26"/>
<path d="M200 138.8h30v6.3h-30z" fill="#d0d9f1"/>
<path d="M200 138.8h30v6.3h-30z" fill="none" stroke="#323232" stroke-width=".26"/>
<path d="M230 19.7h30v6.3h-30z" fill="#d0d9f1"/>
<path d="M230 19.7h30v6.3h-30z" fill="none" stroke="#323232" stroke-width=".26"/>
<path d="M230 26h30v6.3h-30z" fill="#d0d9f1"/>
<path d="M230 26h30v6.3h-30z" fill="none" stroke="#323232" stroke-width=".26"/>
<path d="M230 32.3h30v6.2h-30z" fill="#d0d9f1"/>
<path d="M230 32.3h30v6.2h-30z" fill="none" stroke="#323232" stroke-width=".26"/>
<path d="M230 38.5h30v6.3h-30z" fill="#d0d9f1"/>
<path d="M230 38.5h30v6.3h-30z" fill="none" stroke="#323232" stroke-width=".26"/>
<path d="M230 44.8h30v6.3h-30z" fill="#d0d9f1"/>
<path d="M230 44.8h30v6.3h-30z" fill="none" stroke="#323232" stroke-width=".26"/>
<path d="M230 51.1h30v6.2h-30z" fill="#d0d9f1"/>
<path d="M230 51.1h30v6.2h-30z" fill="none" stroke="#323232" stroke-width=".26"/>
<path d="M230 57.3h30v6.3h-30z" fill="#d0d9f1"/>
<path d="M230 57.3h30v6.3h-30z" fill="none" stroke="#323232" stroke-width=".26"/>
<path d="M230 63.6h30v6.3h-30z" fill="#c2c2c2"/>
<path d="M230 63.6h30v6.3h-30z" fill="none" stroke="#323232" stroke-width=".26"/>
<path d="M230 69.9h30v6.2h-30z" fill="#c2c2c2"/>
<path d="M230 69.9h30v6.2h-30z" fill="none" stroke="#323232" stroke-width=".26"/>
<path d="M230 76.1h30v6.3h-30z" fill="#c2c2c2"/>
<path d="M230 76.1h30v6.3h-30z" fill="none" stroke="#323232" stroke-width=".26"/>
<path d="M230 82.4h30v6.3h-30z" fill="#c2c2c2"/>
<path d="M230 82.4h30v6.3h-30z" fill="none" stroke="#323232" stroke-width=".26"/>
<path d="M230 88.7h30v6.2h-30z" fill="#c2c2c2"/>
<path d="M230 88.7h30v6.2h-30z" fill="none" stroke="#323232" stroke-width=".26"/>
<path d="M230 94.9h30v6.3h-30z" fill="#c2c2c2"/>
<path d="M230 94.9h30v6.3h-30z" fill="none" stroke="#323232" stroke-width=".26"/>
<path d="M230 101.2h30v6.3h-30z" fill="#c2c2c2"/>
<path d="M230 101.2h30v6.3h-30z" fill="none" stroke="#323232" stroke-width=".26"/>
<path d="M230 107.5h30v6.2h-30z" fill="#c2c2c2"/>
<path d="M230 107.5h30v6.2h-30z" fill="none" stroke="#323232" stroke-width=".26"/>
<path d="M230 113.7h30v6.3h-30z" fill="#c2c2c2"/>
<path d="M230 113.7h30v6.3h-30z" fill="none" stroke="#323232" stroke-width=".26"/>
<path d="M230 120h30v6.3h-30z" fill="#f5cfcf"/>
<path d="M230 120h30v6.3h-30z" fill="none" stroke="#323232" stroke-width=".26"/>
<path d="M230 126.3h30v6.2h-30z" fill="#f5cfcf"/>
<path d="M230 126.3h30v6.2h-30z" fill="none" stroke="#323232" stroke-width=".26"/>
<path d="M230 132.5h30v6.3h-30z" fill="#f5cfcf"/>
<path d="M230 132.5h30v6.3h-30z" fill="none" stroke="#323232" stroke-width=".26"/>
<path d="M230 138.8h30v6.3h-30z" fill="#f5cfcf"/>
<path d="M230 138.8h30v6.3h-30z" fill="none" stroke="#323232" stroke-width=".26"/>
<path d="M130 155.7h30v6.3h-30z" fill="#f5cfcf"/>
<path d="M130 155.7h30v6.3h-30z" fill="none" stroke="#323232" stroke-width=".26"/>
<path d="M130 163.7h30v6.3h-30z" fill="#d0d9f1"/>
<path d="M130 163.7h30v6.3h-30z" fill="none" stroke="#323232" stroke-width=".26"/>
<path d="M130 171.7h30v6.3h-30z" fill="#cfe9d8"/>
<path d="M130 171.7h30v6.3h-30z" fill="none" stroke="#323232" stroke-width=".26"/>
<path d="M130 180h30v6.3h-30z" fill="#c2c2c2"/>
<path d="M130 180h30v6.3h-30z" fill="none" stroke="#323232" stroke-width=".26"/>
<g font-size="2.1" fill="#191919">
<text x="61.7" y="17.4">95mm</text>
<text x="131.1" y="17.7">MSX_EXB_B</text>
<text x="201.1" y="17.7">MSX_EXB_A</text>
<text x="30.1" y="23.2">5mm</text>
<text x="138.3" y="23.6">SLOT_SNDIN</text>
<text x="168.3" y="23.6">SLOT_CS1_N</text>
<text x="208.3" y="23.6">SLOT_CS2_N</text>
<text x="237.3" y="23.6">SLOT_RFSH_N</text>
<text x="38.1" y="25.4">φ3.2mm</text>
<text x="140.1" y="29.8">reserved</text>
<text x="167.6" y="29.8">SLOT_CS12_N</text>
<text x="206.4" y="29.8">SLOT_SLTSL1_N</text>
<text x="236.4" y="29.8">SLOT_SLTSL0_N</text>
<text x="21.1" y="32.2">5mm</text>
<text x="31.1" y="30.4">四隅の穴共通</text>
<text x="31.9" y="41.9">1</text>
<text x="33.8" y="41.9">2</text>
<text x="136.3" y="36.1">SLOT_DATA_DIR</text>
<text x="167.6" y="36.1">SLOT_WAIT_N</text>
<text x="206.4" y="36.1">SLOT_SLTSL2_N</text>
<text x="236.4" y="36.1">SLOT_SLTSL3_N</text>
<text x="31.9" y="45.3">3</text>
<text x="33.8" y="45.3">4</text>
<text x="95.4" y="47.9">1</text>
<text x="97.3" y="47.9">2</text>
<text x="138.8" y="42.4">SLOT_OE_N</text>
<text x="168.6" y="42.4">SLOT_M1_N</text>
<text x="208.4" y="42.4">SLOT_INT_N</text>
<text x="239.7" y="42.4">I2S_BCLK</text>
<text x="31.9" y="48.8">5</text>
<text x="33" y="52.2">：</text>
<text x="33.8" y="48.8">6</text>
<text x="95.4" y="51.4">3</text>
<text x="97.3" y="51.4">4</text>
<text x="140.1" y="48.6">reserved</text>
<text x="167.5" y="48.6">SLOT_IORQ_N</text>
<text x="206" y="48.6">SLOT_BUSDIR_N</text>
<text x="240.6" y="48.6">I2S_DIN</text>
<text x="31.4" y="55.7">の順</text>
<text x="95.4" y="54.8">5</text>
<text x="96.5" y="58.3">：</text>
<text x="97.3" y="54.8">6</text>
<text x="117.6" y="59.3" transform="rotate(90 117.6 59.3)">65.329mm</text>
<text x="140.1" y="54.9">reserved</text>
<text x="168.5" y="54.9">SLOT_WR_N</text>
<text x="207.1" y="54.9">SLOT_MREQ_N</text>
<text x="241.2" y="54.9">I2S_EN</text>
<text x="94.9" y="61.7">の順</text>
<text x="112.6" y="61.4" transform="rotate(90 112.6 61.4)">95mm</text>
<text x="140.1" y="61.2">reserved</text>
<text x="166.8" y="61.2">SLOT_RESET_N</text>
<text x="208.6" y="61.2">SLOT_RD_N</text>
<text x="239.7" y="61.2">I2S_LRCK</text>
<text x="14" y="69.2" transform="rotate(90 14 69.2)">71.679mm</text>
<text x="31.5" y="68.7">2.54mmピッチ</text>
<text x="83.7" y="71.5">2.54mmピッチ</text>
<text x="140.1" y="67.4">reserved</text>
<text x="170.4" y="67.4">SLOT_A9</text>
<text x="209.7" y="67.4">SLOT_A15</text>
<text x="240.6" y="67.4">reseved</text>
<text x="31.5" y="72.2">2x20</text>
<text x="93.2" y="74.9">2x20</text>
<text x="140.1" y="73.7">reserved</text>
<text x="169.7" y="73.7">SLOT_A11</text>
<text x="209.7" y="73.7">SLOT_A10</text>
<text x="240.6" y="73.7">reseved</text>
<text x="140.1" y="80">reserved</text>
<text x="170.4" y="80">SLOT_A7</text>
<text x="210.4" y="80">SLOT_A6</text>
<text x="240.6" y="80">reseved</text>
<text x="140.1" y="86.2">reserved</text>
<text x="169.7" y="86.2">SLOT_A12</text>
<text x="210.4" y="86.2">SLOT_A8</text>
<text x="240.6" y="86.2">reseved</text>
<text x="140.1" y="92.5">reserved</text>
<text x="169.7" y="92.5">SLOT_A14</text>
<text x="209.7" y="92.5">SLOT_A13</text>
<text x="240.6" y="92.5">reseved</text>
<text x="21.3" y="96.2">4.623mm</text>
<text x="21.3" y="99">MSX_EXB_B</text>
<text x="84" y="101.4">MSX_EXB_A</text>
<text x="140.1" y="98.8">reserved</text>
<text x="170.4" y="98.8">SLOT_A1</text>
<text x="210.4" y="98.8">SLOT_A0</text>
<text x="240.6" y="98.8">reseved</text>
<text x="99.7" y="102.5">5.283mm</text>
<text x="140.1" y="105">reserved</text>
<text x="170.4" y="105">SLOT_A3</text>
<text x="210.4" y="105">SLOT_A2</text>
<text x="240.6" y="105">reseved</text>
<text x="140.1" y="111.3">reserved</text>
<text x="170.4" y="111.3">SLOT_A5</text>
<text x="210.4" y="111.3">SLOT_A4</text>
<text x="240.6" y="111.3">reseved</text>
<text x="140.1" y="117.6">reserved</text>
<text x="170.2" y="117.6">SLOT_D1</text>
<text x="210.2" y="117.6">SLOT_D0</text>
<text x="240.6" y="117.6">reseved</text>
<text x="140.1" y="123.8">reserved</text>
<text x="170.2" y="123.8">SLOT_D3</text>
<text x="210.2" y="123.8">SLOT_D2</text>
<text x="243.7" y="123.8">5V</text>
<text x="143" y="130.1">3V3</text>
<text x="170.2" y="130.1">SLOT_D5</text>
<text x="210.2" y="130.1">SLOT_D4</text>
<text x="242.6" y="130.1">GND</text>
<text x="142.6" y="136.4">GND</text>
<text x="170.2" y="136.4">SLOT_D7</text>
<text x="210.2" y="136.4">SLOT_D6</text>
<text x="242.4" y="136.4">+12V</text>
<text x="143.7" y="142.6">5V</text>
<text x="172.6" y="142.6">GND</text>
<text x="206.8" y="142.6">SLOT_CLOCK_N</text>
<text x="242.6" y="142.6">-12V</text>
<text x="141.8" y="159.6">電源系</text>
<text x="140" y="167.6">３V3系 I/O</text>
<text x="137.1" y="175.6">外部サウンド入力</text>
<text x="141.8" y="183.8">未使用</text>
</g>
</svg>
